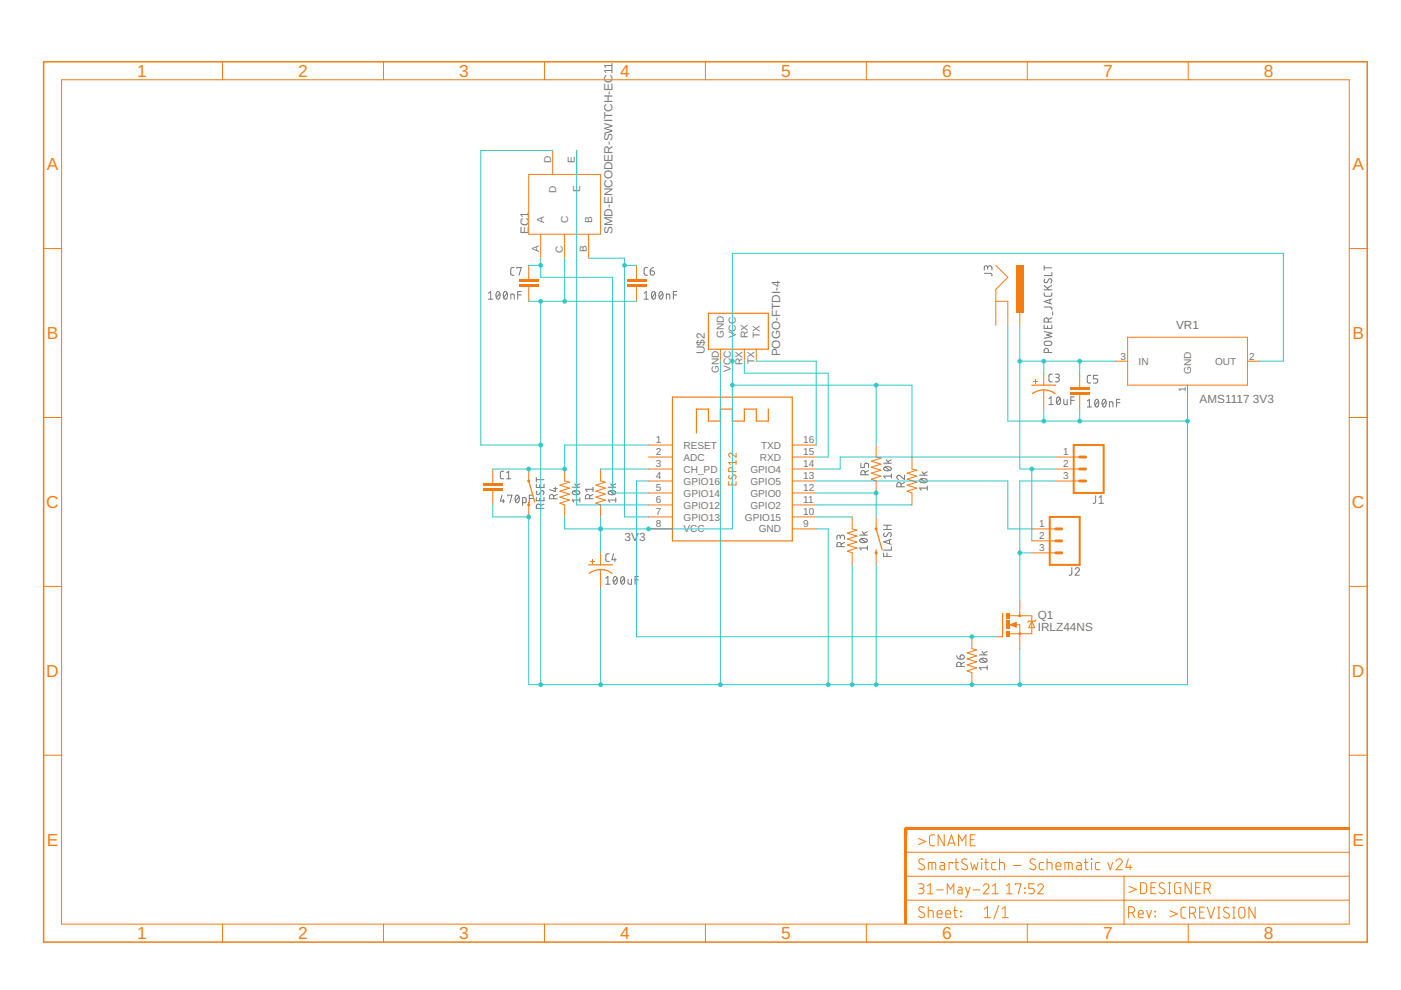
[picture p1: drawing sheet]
<svg xmlns="http://www.w3.org/2000/svg" width="297mm" height="210mm" viewBox="0 0 297 210" stroke-linecap="round" stroke-linejoin="round" font-family="sans-serif">
<g fill="none" stroke="#757575" stroke-width=".21">
<path d="M109 56.7h-.5l-.2 .4v1l.3 .3h.4M109.6 56.9v-.2h.9l-.5 1.7M137.3 56.7h-.5l-.2 .4v1l.2 .2 .5 .1M137.9 57.4h.5a.45 .45 0 0 1 .4 .6 .45 .45 0 0 1-.5 .3 .45 .45 0 0 1-.4-.4zM138.6 56.7l-.6 .3-.1 .4M208.7 58h1.4l.2 .5M209.4 56.8a.46 .46 0 0 1 .5-.5 .46 .46 0 0 1 .4 .5v.5M209.4 57.1v-.4a.36 .36 0 0 0-.4-.4 .36 .36 0 0 0-.3 .4v.6M221.4 56.3v1M221.4 56.8h1.6M221.5 59.2a.41 .41 0 0 0-.1 .6 .41 .41 0 0 0 .6 .1l.3-.6a.37 .37 0 0 1 .5-.1 .37 .37 0 0 1 .2 .5l-.2 .3M223 57.7v.7h-1.6"/>
<path d="M103.6 63.4h.9M103.6 62.2l.4-.4v1.6M105.3 61.9l.3-.1a.97 .97 0 0 1 0 1.6 1.02 1.02 0 0 1-.3-1.5zM106 62.2l-.8 .9M106.9 61.9l.1-.1a.8 .8 0 0 1 .7 .6 .8 .8 0 0 1-.2 .8l-.4 .2a1.04 1.04 0 0 1-.2-1.5zM107.5 62.2l-.7 .9M108.3 63.4v-1l.7 .1v.9M109.8 62.5h.7M110.5 61.8h-.7v1.6M136.6 62.2l.4-.4v1.6M136.6 63.4h.9M138.3 61.9l.3-.1a.97 .97 0 0 1 0 1.6 1.02 1.02 0 0 1-.3-1.5z"/>
<path d="M138.9 62.2l-.7 .9M139.9 61.9l.1-.1a.8 .8 0 0 1 .7 .6 .8 .8 0 0 1-.3 .8l-.3 .2a1.02 1.02 0 0 1-.2-1.5zM140.5 62.2l-.7 .9M141.3 63.4v-1l.7 .1v.9M142.8 62.5h.7M143.5 61.8h-.7v1.6M221.4 65.1h1.4l.2 .5M221.4 62.1v.5l.3 .2h1.1l.2-.2v-.5M221.4 68.9v.7h1.6v-.7M221.4 70.3l1.6 .4-1.1 .3 1.1 .4-1.6 .3M221.4 61.4h1.6M221.4 60.5l1 .9"/>
<path d="M221.5 72.5l1-.2a.44 .44 0 0 1 .5 .5 .44 .44 0 0 1-.5 .4l-1-.1-.1-.3zM222.1 69.1v.5M222.3 74.7v-.4a.44 .44 0 0 0-.5-.5 .44 .44 0 0 0-.4 .5v.4h1.6M222.3 68.3v-.5a.44 .44 0 0 0-.5-.4 .44 .44 0 0 0-.4 .4v.5h1.6M222.6 63.5v.8M223 67.4l-.7 .3M223 63.4l-1.6 .5 1.6 .6M223 60.5l-1 .6M223.1 79.3l-.5 .1-.2 .3v1l.2 .2 .5 .1M223.2 66.1v.7M223.7 79.3h.5a.36 .36 0 0 1 .4 .4 .36 .36 0 0 1-.4 .4h-.3M231.2 79.6h-.5l-.2 .3v1.1l.2 .2h.5"/>
<path d="M232.7 79.6h-.9v.7h.6a.46 .46 0 0 1 .3 .5 .46 .46 0 0 1-.3 .4h-.6M106.8 99.9h-.5l-.2 .4v1l.2 .2h.5M182.5 98.2v.9h.7v-.5a.46 .46 0 0 1 .5-.4 .46 .46 0 0 1 .4 .4v.5M184.1 99.8l-.7 .3M187.3 98.2h1.7M187.5 99.1a1.02 1.02 0 0 1 1.5 .3 .97 .97 0 0 1-1.7 0zM187.7 99l.9 .7M187.9 97.5l.5 .7M189 97.5l-.8 .4M222.4 84.5l.4-.3v1.6M222.4 85.8h.9M224.2 84.3l.2-.1a.97 .97 0 0 1 0 1.6 1.03 1.03 0 0 1-.2-1.5z"/>
<path d="M224.2 80.1a.46 .46 0 0 1 .4 .4 .46 .46 0 0 1-.4 .5h-.5M224.8 84.5l-.8 .9M225.6 84.7v.9l.2 .2h.5v-1.1M227 84.9h.8M227.8 84.2h-.8v1.6M230.5 85l.5-.3v1.6M230.5 86.3h.9M232.3 84.8l.2-.1a.97 .97 0 0 1 0 1.6 1.03 1.03 0 0 1-.2-1.5zM232.9 85l-.7 .9M233.8 84.8l.3-.1a.97 .97 0 0 1 0 1.6 1.03 1.03 0 0 1-.3-1.5zM234.5 85l-.8 .9M235.2 86.3v-1.1l.7 .1 .1 1"/>
<path d="M236.7 85.4h.7M237.4 84.7h-.7v1.6M106.4 105l-.3 1.2h.9M106.7 105.9v.7M107.4 101.5h.9M107.4 100.3l.4-.4v1.6M107.7 105.2v-.2h.8l-.4 1.6M109.4 105.1l.3-.1a.95 .95 0 0 1 0 1.6 1 1 0 0 1-.3-1.5zM110 105.3l-.7 .9M110.8 106.6h.6l.1-.2v-.6l-.1-.2-.6-.1v1.6M112.2 105.7h.7M112.9 105h-.7v1.6"/>
<path d="M113.7 101.3v.9M113.7 102.6v.8h1.6v-.8M113.7 105.5v.7h1.6v-.7M113.7 101.7h1.6M113.8 104.1a.41 .41 0 0 0-.1 .6 .41 .41 0 0 0 .6 .1l.4-.6a.37 .37 0 0 1 .5-.1 .37 .37 0 0 1 .1 .5l-.2 .3M114.4 102.8v.6M114.4 105.6v.6M114.6 107.8v-.5a.44 .44 0 0 0-.4-.4 .44 .44 0 0 0-.5 .4v.5h1.6M115.3 106.9l-.7 .3M117.4 105.7v-.4a.44 .44 0 0 0-.5-.5 .44 .44 0 0 0-.4 .5v.4h1.6M117.4 103.6h.7M117.8 103.3v.9l-1.3-.4"/>
<path d="M118.1 104.8l-.7 .4M121.3 103.3h1.6M121.4 104.2a1 1 0 0 1 1.5 .3 .95 .95 0 0 1-1.6 0zM121.7 104.1l.9 .7M121.9 102.6l.5 .7M122.9 106h-1.6l.4 .5M122.9 105.6v.9M122.9 102.6l-.7 .4M125 105.7v-.4a.44 .44 0 0 0-.4-.5 .44 .44 0 0 0-.5 .5v.4h1.6M125.7 104.8l-.7 .4M125.7 103.7h-1.6l.4 .5M125.7 103.3v.9"/>
<path d="M128.9 103.3h1.7M129.1 104.2a1 1 0 0 1 1.5 .3 .95 .95 0 0 1-1.7 0zM129.2 117.4l-.5 .1-.3 .3 .1 1 .2 .2h.5M129.3 104.1l.9 .7M129.5 102.6l.5 .7M130.1 117.4l-.4 1.3h.9M130.4 118.3v.7M130.6 106h-1.7l.4 .5M130.6 105.6v.9M130.6 102.6l-.8 .4M178.2 113.9a.46 .46 0 0 1 .4-.4 .46 .46 0 0 1 .5 .4v.4M178.2 114.2v-.4a.36 .36 0 0 0-.4-.3 .36 .36 0 0 0-.4 .3v.5"/>
<path d="M178.4 115.9v-.4a.46 .46 0 0 0-.5-.5 .46 .46 0 0 0-.5 .5v.4h1.7M179.1 115l-.7 .4M182.3 113.5h1.6M182.4 114.4a1.02 1.02 0 0 1 1.5 .2 .97 .97 0 0 1-1.6 0zM182.6 114.3l.9 .7M182.8 112.7l.5 .8M183.4 100.7v-.5a.46 .46 0 0 0-.4-.4 .46 .46 0 0 0-.5 .4v.5h1.6M183.9 116.2h-1.6l.3 .4M183.9 115.7v.9M183.9 112.7l-.8 .4M187.3 117.3v.7h1.7M187.3 112.3h1.7"/>
<path d="M187.3 111.4h1.7M187.5 113l-.1 .2a.38 .38 0 0 0 .1 .5 .38 .38 0 0 0 .5-.1l.3-.5a.4 .4 0 0 1 .6-.1 .4 .4 0 0 1 0 .7l-.2 .1M188.1 111.4v.9M188.1 117.3v.7M188.6 114.5v.8M189 100.9h-1.7l.4 .5M189 100.5v.9M189 115.9v.7h-1.7M189 114.3l-1.7 .6 1.7 .5M191.1 103.2v-.4a.46 .46 0 0 0-.5-.5 .46 .46 0 0 0-.5 .5v.4h1.7M191.8 100.8v.9l-.9-.8a.45 .45 0 0 0-.7 .1 .45 .45 0 0 0 .3 .7M191.8 102.3l-.7 .4"/>
<path d="M195 100.8h1.6M195.1 101.7a1.02 1.02 0 0 1 1.5 .2 .97 .97 0 0 1-1.6 0zM195.3 101.6l.9 .7M195.5 100l.5 .8M196.6 103.5h-1.6l.3 .4M196.6 103v.9M196.6 100l-.8 .4M232.3 105.1v1.4l-.5 .2M233 106.7h.9M233 105.5l.5-.4v1.6M128.4 122.6l.5-.4v1.7M128.4 123.9h.9"/>
<path d="M130.2 122.3l.3-.1a.97 .97 0 0 1 0 1.7 1.02 1.02 0 0 1-.3-1.6zM130.8 122.6l-.7 .9M131.8 122.3l.2-.1a.97 .97 0 0 1 0 1.7 1.02 1.02 0 0 1-.2-1.6zM132.4 122.6l-.7 .9M133.2 122.8v.9l.2 .2h.5v-1.1M134.6 123h.8M135.4 122.2h-.8v1.7M202.8 139l.3 .6 .5 .1M203.7 139a.46 .46 0 0 1 .7 .1 .46 .46 0 0 1-.4 .6h-.4zM207.7 138.9h1.6M207.8 139.8a1.02 1.02 0 0 1 1.5 .2 .97 .97 0 0 1-1.6 0zM208 139.7l.9 .7"/>
<path d="M208.2 138.1l.5 .8M209.3 138.1l-.8 .4M227.2 120.3v1.5l-.5 .2M227.9 120.7a.44 .44 0 0 1 .7-.3 .44 .44 0 0 1 .1 .7l-.8 .9h1M203.8 141.3v-.5a.46 .46 0 0 0-.5-.4 .46 .46 0 0 0-.5 .4v.5h1.7M204.5 140.4l-.7 .4M209.3 141.6h-1.6l.3 .4M209.3 141.1v.9"/>
</g>
<g fill="none" stroke="#f57c10" stroke-width=".21">
<path d="M194.7 187.4h.7a.48 .48 0 0 1 .5 .5 .48 .48 0 0 1-.5 .4h-.4M195.3 188.3a.58 .58 0 0 1 .6 .6 .58 .58 0 0 1-.6 .6h-.6M195.9 182.3a.58 .58 0 0 0-.9-.1 .58 .58 0 0 0 .1 .8l.7 .4a.58 .58 0 0 1 0 .9 .58 .58 0 0 1-.8 0l-.3-.2M196.6 189.5h1.2M196.6 187.9l.6-.5v2.1M196.8 184.4v-1.5l1.5 .1 .1 1.4M197.6 182.9v1.5M198.6 188.7h1.4M199.4 182.9h.6l.3 .2v1.3h-.6a.46 .46 0 0 1-.5-.5 .46 .46 0 0 1 .5-.4h.6M200.8 189.5v-2.1l.7 1.2 .7-1.2v2.1M202 183.1v-.2h-.8v1.5M202.4 182.9h.8"/>
<path d="M202.7 182.1v1.9l.1 .3 .4 .1M203.2 188.1h.6l.2 .3v1.1h-.5a.41 .41 0 0 1-.5-.4 .41 .41 0 0 1 .5-.4h.5M204.7 188.1l.5 1.4M205 182.3a.58 .58 0 0 0-.9-.1 .58 .58 0 0 0 .1 .8l.7 .4a.58 .58 0 0 1 .1 .9 .58 .58 0 0 1-.9 0l-.2-.2M205.7 188.1l-.8 2.1h-.2M205.8 182.9l.4 1.5 .4-1 .4 1 .4-1.5M206.3 188.7h1.5M208 182.1l.2 .1zM208.1 182.9v1.5M208.5 187.9a.58 .58 0 0 1 .8-.5 .58 .58 0 0 1 .2 .9l-1 1.2h1.2M208.7 192.7l.7-.5v2.4M208.7 194.6h1.3"/>
<path d="M208.8 182.9h.7M209 182.1v1.9l.1 .3 .4 .1M210.4 189.5h1.2M210.4 187.9l.6-.5v2.1M211.2 182.9h-.7l-.3 .3 .2 1.1 .8 .1M211.8 192l-1.1 2.8M211.9 182.9l.9 .1 .2 1.4M211.9 182.1v2.3M212.5 194.6h1.3M212.5 192.7l.6-.5v2.4M213.4 189.5h1.1M213.4 187.9l.6-.5v2.1"/>
<path d="M214.9 183.5h1.6M215.3 187.6v-.2h1.2l-.6 2.1M217.2 188.3l.1 .1zM217.2 189.2l.1 .1zM219.3 187.4h-1.2v.9h.7a.59 .59 0 0 1 .5 .6 .59 .59 0 0 1-.5 .6h-.7M219.5 182.3a.58 .58 0 0 0-.9-.1 .58 .58 0 0 0 .1 .8l.7 .4a.59 .59 0 0 1 0 .9 .59 .59 0 0 1-.9 0l-.2-.2M220 187.9a.58 .58 0 0 1 .9-.5 .58 .58 0 0 1 .1 .9l-1 1.2h1.2M221.3 182.9h-.7l-.3 .3 .2 1.1 .8 .1M222 182.9l.9 .1 .2 1.4M222 182.1v2.3M223.9 183.6h1a.55 .55 0 0 0-.3-.7 .55 .55 0 0 0-.7 .5l.1 .9 .9 .1M225.8 184.4v-1.5l1.4 .1 .1 1.4"/>
<path d="M226.6 182.9v1.5M228.3 182.9h.7l.2 .3v1.2h-.6a.46 .46 0 0 1-.4-.5 .46 .46 0 0 1 .4-.4h.6M229.9 182.9h.8M230.2 182.1v2.1l.5 .2M231.4 182.1l.1 .1zM231.4 182.9v1.5M233.2 182.9h-.7l-.3 .3 .1 1.1 .9 .1M234.9 182.9l.5 1.5 .5-1.5M236.6 182.6a.64 .64 0 0 1 .9-.5 .64 .64 0 0 1 .2 1l-1.1 1.3h1.3M239.2 182.1l-.5 1.8h1.3M239.6 183.4v1"/>
</g>
<g fill="#f57c10">
<path d="M191.8 175.6h.6v20.3h-.6z" fill-rule="evenodd"/>
<path d="M192.1 175.3h94v.6h-94z" fill-rule="evenodd"/>
</g>
<g fill="#f57c10">
<path d="M191.8 175.6h.6v20.3h-.6zM191.8 175.6v20.3h.6v-20.3z"/>
<path d="M192.1 175.3h94v.6h-94zM192.1 175.3v.6h94v-.6z"/>
</g>
<g fill="none" stroke="#f57c10" stroke-width=".21">
<path d="M13.1 16.9h273v179h-273zM47.2 13.1v3.8M81.3 13.1v3.8M115.4 13.1v3.8M149.6 13.1v3.8M183.7 13.1v3.8M217.8 13.1v3.8M251.9 13.1v3.8M9.2 52.7h3.9M211.1 56.3l2.6 2.5-2.6 2.5v5.1M286.1 52.7h3.8M211.1 63.9h2.6v2.5"/>
<path d="M9.2 88.5h3.9M137.5 96.9h5.1M137.5 99.4h5.1M137.5 94.4h5.1M155.4 100v-.5a.43 .43 0 0 0-.5-.4 .43 .43 0 0 0-.4 .4v.5h1.6M156.1 96.1v.8l-.9-.7a.43 .43 0 0 0-.7 .1 .43 .43 0 0 0 .3 .6M156.1 97.6v.9M156.1 98.1h-1.6l.3 .4M168 96.9h5.1M168 99.4h5.1M168 94.4h5.1M223.8 96.9h5.1"/>
<path d="M223.8 99.4h5.1M286.1 88.5h3.8M137.5 102h5.1M137.5 112.1h5.1M137.5 104.5h5.1M137.5 107.1h5.1M137.5 109.6h5.1M154.5 102.1v.7h1.6v-.7M154.6 100.8l-.1 .5 .3 .2h.3l.3-.6a.39 .39 0 0 1 .6-.1 .39 .39 0 0 1 0 .6l-.1 .2M155.2 102.3v.5M168 102h5.1M168 112.1h5.1"/>
<path d="M168 104.5h5.1M168 107.1h5.1M168 109.6h5.1M218.8 112.1h5M218.8 114.7h5M218.8 117.2h5M223.8 102h5.1M9.2 124.3h3.9M286.1 124.3h3.8M9.2 160.1h3.9M194.7 177.8l1.6 .6-1.6 .7M198.1 177h-.7l-.3 .5 .1 1.6 .2 .2h.7"/>
<path d="M200.2 177v2.3l-1.3-2.3v2.3M200.9 179.3l.8-2.3 .8 2.3M201.1 178.8h1.2M203.2 179.3v-2.3l.8 1.3 .8-1.3v2.3M205.7 178h.8M206.8 177h-1.1v2.3h1.1M286.1 160.1h3.8M47.2 195.9v3.8M81.3 195.9v3.8M115.4 195.9v3.8M149.6 195.9v3.8M183.7 195.9v3.8"/>
<path d="M192.1 190.9h94M192.1 185.8h94M192.1 180.7h94M195.9 192.4a.58 .58 0 0 0-.9-.1 .58 .58 0 0 0 .1 .9l.7 .4a.58 .58 0 0 1 0 .9 .58 .58 0 0 1-.8-.1l-.3-.2M196.8 193l.9 .1 .2 1.5M196.8 192.2v2.4M198.7 193.8h1a.54 .54 0 0 0-.3-.8 .54 .54 0 0 0-.7 .5l.1 1 .9 .1M200.5 193.8h1a.54 .54 0 0 0-.3-.8 .54 .54 0 0 0-.7 .5l.1 1 .9 .1M202.2 193h.7M202.4 192.2v2.1l.5 .3M203.7 193.2l.1 .1zM203.7 194.2l.1 .2z"/>
<path d="M217.8 195.9v3.8M238.3 185.8v10.2M239.3 193.5h.6a.65 .65 0 0 0 .7-.6 .65 .65 0 0 0-.7-.7h-.6v2.4M239.4 187.9l1.5 .7-1.5 .6M240.1 193.5l.5 1.1M241.3 193.8h1.1a.55 .55 0 0 0-.4-.8 .55 .55 0 0 0-.7 .5l.2 1 .9 .1M241.8 187.2h.9l.4 .4v1.4l-.4 .5h-.9zM243.1 193l.5 1.6 .5-1.6M244 188.2h.8M244.9 194.2l.1 .2zM244.9 193.2l.1 .1zM245.1 187.2h-1.1v2.3h1.1"/>
<path d="M246.9 187.3a.58 .58 0 0 0-.9-.1 .58 .58 0 0 0 0 .9l.7 .4a.58 .58 0 0 1 .1 .9 .58 .58 0 0 1-.9-.1l-.2-.1M247.7 187.2h.5M247.7 189.5h.5M247.9 187.2v2.3M248 193.1l1.6 .7-1.6 .6M250.3 187.2h-.9l-.3 .3-.1 1.5 .3 .4 1 .1v-1.3h-.3M251.4 192.3l-.7 .1-.3 .4 .1 1.7 .3 .1 .6 .1M251.9 195.9v3.8M252.2 193.6h.7a.65 .65 0 0 0 .6-.6 .65 .65 0 0 0-.6-.7h-.7v2.4M252.6 187.2v2.3l-1.3-2.3v2.3M253 193.6l.5 1.1M253.5 188.2h.8"/>
<path d="M254.4 193.4h.7M254.5 187.2h-1v2.3h1M255.3 188.4h.7a.65 .65 0 0 0 .6-.6 .65 .65 0 0 0-.6-.6h-.7v2.3M255.4 192.3h-1v2.4h1M256 192.3l.8 2.4 .7-2.4M256.1 188.4l.5 1.1M258.2 194.7h.5M258.2 192.3h.5M258.4 192.3v2.4M260.5 192.5a.58 .58 0 0 0-.8-.1 .58 .58 0 0 0 0 .9l.7 .4a.58 .58 0 0 1 .1 .9 .58 .58 0 0 1-.9-.1l-.2-.1M261.4 194.7h.5M261.4 192.3h.5"/>
<path d="M261.6 192.3v2.4M262.8 192.6a.66 .66 0 0 1 .7-.2 .66 .66 0 0 1 .4 .6v1a.66 .66 0 0 1-.6 .7 .66 .66 0 0 1-.7-.7zM266.1 192.3v2.4l-1.3-2.4v2.4"/>
</g>
<path d="M228.9 99.4h1.3M228.9 96.9h1.3M223.8 117.2h1.3M223.8 114.7h1.3M223.8 112.1h1.3M228.9 102h1.3M193.4 175.6h-1.3v1.3" fill="none" stroke="#f57c10" stroke-width=".61"/>
<path d="M9.2 13.1h280.7v186.6h-280.7z" fill="none" stroke="#f57c10" stroke-width=".32"/>
<path d="M227.6 94.4h6.4v10.1h-6.4zM222.6 109.6h6.3v10.2h-6.3z" fill="none" stroke="#f57c10" stroke-width=".42"/>
<path d="M142.6 84.2h25.4v30.5h-25.4zM162.9 86.7v2.6h-2.5v-2.6h-2.6v2.6h-2.5v-2.6h-2.6v2.6h-2.5v-2.6h-2.5v5.1" fill="none" stroke="#f57c10" stroke-width=".25"/>
<path d="M215.5 56.3h1.5v10.1h-1.5z" fill-rule="evenodd" fill="#f57c10"/>
<path d="M215.5 56.3h1.5v10.1h-1.5zM215.5 56.3v10.1h1.5v-10.1z" fill="#f57c10"/>
<g fill="none" stroke="#f57c10" stroke-width=".21">
<path d="M112.1 37h15.2v12.7h-15.2zM117.2 31.9v5.1M122.3 31.9v5.1M114.6 49.7v5M119.7 49.7v5M124.8 49.7v5M211.1 66.4v2.6M213.7 66.4v2.6M216.2 66.4v2.6M236.5 76.6h2.6M239.1 71.5h25.4v10.2h-25.4zM264.5 76.6h2.5"/>
<path d="M127.3 99.4v2.6l1.1 .2-2.1 .7 2.1 .6-2.1 .6 2.1 .7-2.1 .6 2.1 .6-2.1 .7 1 .4v2.5M193.4 96.9v2.5l1 .3-2.1 .6 2.1 .7-2.1 .6 2.1 .6-2.1 .7 2.1 .6-2.1 .6 1.1 .4v2.6M251.8 81.7v2.5M104.5 102v.5M104.5 104v.5M180.7 109.6v2.5l1 .3-2 .6 2 .7-2 .6 2 .6-2 .7 2 .6-2 .6 1 .4v2.6"/>
</g>
<g fill="#f57c10">
<path d="M102.4 103.5h4.1v.5h-4.1z" fill-rule="evenodd"/>
<path d="M102.4 102.5h4.1v.5h-4.1z" fill-rule="evenodd"/>
</g>
<g fill="#f57c10">
<path d="M102.4 103.5h4.1v.5h-4.1zM102.4 103.5v.5h4.1v-.5z"/>
<path d="M102.4 102.5h4.1v.5h-4.1zM102.4 102.5v.5h4.1v-.5z"/>
</g>
<path d="M104.5 99.4v2.6M104.5 104.5v2.6" fill="none" stroke="#f57c10" stroke-width=".21"/>
<path d="M112.1 106.4v.7M112.1 102l1.3 4.4" fill="none" stroke="#f57c10" stroke-width=".25"/>
<g fill="#f57c10">
<circle cx="112.1" cy="102" r=".33"/>
<circle cx="112.1" cy="107.1" r=".33"/>
</g>
<g fill="#f57c10">
<path d="M111.8 102a.33 .33 0 0 1 .6 0 .33 .33 0 0 1-.6 0zM111.8 102a.33 .33 0 0 0 .6 0 .33 .33 0 0 0-.6 0z"/>
<path d="M111.8 107.1a.33 .33 0 0 1 .6 0 .33 .33 0 0 1-.6 0zM111.8 107.1a.33 .33 0 0 0 .6 0 .33 .33 0 0 0-.6 0z"/>
</g>
<path d="M112.1 99.4v2.6M119.7 99.4v2.6l1 .2-2 .7 2 .6-2 .6 2 .7-2 .6 2 .6-2 .7 1 .4v2.5M112.1 107.1v2.5" fill="none" stroke="#f57c10" stroke-width=".21"/>
<path d="M185.8 116.6v.6M185.8 112.1l1.2 4.5" fill="none" stroke="#f57c10" stroke-width=".25"/>
<g fill="#f57c10">
<circle cx="185.8" cy="112.1" r=".33"/>
<circle cx="185.8" cy="117.2" r=".33"/>
</g>
<g fill="#f57c10">
<path d="M185.4 112.1a.35 .35 0 0 1 .7 0 .35 .35 0 0 1-.7 0zM185.4 112.1a.35 .35 0 0 0 .7 0 .35 .35 0 0 0-.7 0z"/>
<path d="M185.4 117.2a.35 .35 0 0 1 .7 0 .35 .35 0 0 1-.7 0zM185.4 117.2a.35 .35 0 0 0 .7 0 .35 .35 0 0 0-.7 0z"/>
</g>
<path d="M185.8 94.4v2.5l1 .3-2.1 .6 2.1 .6-2.1 .7 2.1 .6-2.1 .6 2.1 .7-2.1 .6 1.1 .4v2.5M185.8 109.6v2.5M185.8 117.2v2.6M127.3 120.8v1.5" fill="none" stroke="#f57c10" stroke-width=".21"/>
<path d="M124.8 119.8h5.1" fill="none" stroke="#f57c10" stroke-width=".25"/>
<g fill="#f57c10">
<path d="M127.3 120.6l1.4 .2 1.2 .7-.1 .2-1.4-.7-1.1-.1z" fill-rule="evenodd"/>
<path d="M124.8 121.5l1.2-.6 1.3-.3v.3l-1 .1-1.4 .7z" fill-rule="evenodd"/>
<path d="M125.1 119h.9v.1h-.9z" fill-rule="evenodd"/>
<path d="M125.5 118.6h.1v.9h-.1z" fill-rule="evenodd"/>
</g>
<g fill="#f57c10">
<path d="M127.3 120.6h.3a3.9 3.9 0 0 1 2.3 .9l-.1 .2-1.4-.7-1.1-.1zM127.3 120.6v.3l1.1 .1 1.4 .7 .1-.2-1.2-.7z"/>
<path d="M124.8 121.5a3.9 3.9 0 0 1 2.5-.9v.3l-1 .1-1.4 .7zM124.8 121.5l.1 .2 1.4-.7 1-.1v-.3l-1.3 .3z"/>
<path d="M125.1 119h.9v.1h-.9zM125.1 119v.1h.9v-.1z"/>
<path d="M125.5 118.6h.1v.9h-.1zM125.5 118.6v.9h.1v-.9z"/>
</g>
<g fill="none" stroke="#f57c10" stroke-width=".21">
<path d="M152.7 74v2.6M155.3 74v2.6M157.8 74v2.6M160.4 74v2.6M127.3 117.2v2.6M127.3 122.3v2.5M206.1 135v2.5l1 .3-2.1 .6 2.1 .7-2.1 .6 2.1 .6-2.1 .7 2.1 .6-2.1 .6 1.1 .4v2.6M211.1 135h1.5M214.2 132.5l1.3-.5v1zM214.2 130.6h4.6v3.8h-4.6M215.3 132.5h.9v2.5M216.2 129.9v.7"/>
<path d="M218.8 131.7l.6 1.4h-1.3zM219.6 131.4l-.2 .3h-1.3l-.2 .3"/>
</g>
<path d="M150.2 66.4h12.7v7.6h-12.7zM212.6 130v5" fill="none" stroke="#f57c10" stroke-width=".25"/>
<path d="M215.3 132.2l-.9 .3 .9 .2v-.2h-.2" fill="none" stroke="#f57c10" stroke-width=".32"/>
<g fill="#f57c10">
<path d="M213.4 133.7h.8v1.3h-.8z" fill-rule="evenodd"/>
<path d="M213.4 129.9h.8v1.3h-.8z" fill-rule="evenodd"/>
<path d="M213.4 131.6h.8v1.7h-.8z" fill-rule="evenodd"/>
<circle cx="216.2" cy="134.4" r=".33"/>
<circle cx="216.2" cy="130.5" r=".33"/>
</g>
<g fill="#f57c10">
<path d="M215.9 134.4a.35 .35 0 0 1 .7 0 .35 .35 0 0 1-.7 0zM215.9 134.4a.35 .35 0 0 0 .7 0 .35 .35 0 0 0-.7 0z"/>
<path d="M215.9 130.5a.35 .35 0 0 1 .7 0 .35 .35 0 0 1-.7 0zM215.9 130.5a.35 .35 0 0 0 .7 0 .35 .35 0 0 0-.7 0z"/>
<path d="M213.4 133.7h.8v1.3h-.8zM213.4 133.7v1.3h.8v-1.3z"/>
<path d="M213.4 129.9h.8v1.3h-.8zM213.4 129.9v1.3h.8v-1.3z"/>
<path d="M213.4 131.6h.8v1.8h-.8zM213.4 131.6v1.7h.8v-1.7z"/>
</g>
<path d="M228.9 81.7v.5M228.9 83.7v.5M216.2 127.4v2.5M216.2 135v2.5" fill="none" stroke="#f57c10" stroke-width=".21"/>
<g fill="#f57c10">
<path d="M226.9 83.2h4v.5h-4z" fill-rule="evenodd"/>
<path d="M226.9 82.2h4v.5h-4z" fill-rule="evenodd"/>
</g>
<g fill="#f57c10">
<path d="M226.9 83.2h4l.1 .5h-4.1zM226.9 83.2v.5h4v-.5z"/>
<path d="M226.9 82.2h4l.1 .5h-4.1zM226.9 82.2v.5h4v-.5z"/>
</g>
<path d="M228.9 79.1v2.6M221.3 82.7v1.5M228.9 84.2v2.5" fill="none" stroke="#f57c10" stroke-width=".21"/>
<path d="M218.8 81.7h5" fill="none" stroke="#f57c10" stroke-width=".25"/>
<g fill="#f57c10">
<path d="M221.3 82.5l1.4 .3 1.2 .6-.2 .2-1.4-.7-1-.1z" fill-rule="evenodd"/>
<path d="M218.8 83.4l1.2-.6 1.3-.3v.3l-1 .1-1.4 .7z" fill-rule="evenodd"/>
<path d="M219.1 80.9h.8v.1h-.8z" fill-rule="evenodd"/>
<path d="M219.4 80.5h.2v.9h-.2z" fill-rule="evenodd"/>
</g>
<g fill="#f57c10">
<path d="M221.3 82.5h.3a4.5 4.5 0 0 1 2.3 .9l-.2 .2-1.4-.7-1-.1zM221.3 82.5v.3l1 .1 1.4 .7 .2-.2-1.2-.6z"/>
<path d="M218.8 83.4a4.3 4.3 0 0 1 2.5-.9v.3l-1 .1-1.4 .7zM218.8 83.4l.1 .2 1.4-.7 1-.1v-.3l-1.3 .3z"/>
<path d="M219.1 80.9h.8v.1h-.8zM219.1 80.9v.1h.8v-.1z"/>
<path d="M219.4 80.5h.2v.9h-.2zM219.4 80.5v.9h.2v-.9z"/>
</g>
<path d="M135 58.8v.5M135 60.8v.5M221.3 79.1v2.6M221.3 84.2v2.5" fill="none" stroke="#f57c10" stroke-width=".21"/>
<g fill="#f57c10">
<path d="M132.9 60.3h4.1v.5h-4.1z" fill-rule="evenodd"/>
<path d="M132.9 59.3h4.1v.5h-4.1z" fill-rule="evenodd"/>
</g>
<g fill="#f57c10">
<path d="M132.9 60.3h4.1v.5h-4.1zM132.9 60.3v.5h4.1v-.5z"/>
<path d="M132.9 59.3h4.1v.5h-4.1zM132.9 59.3v.5h4.1v-.5z"/>
</g>
<path d="M112.1 58.8v.5M135 56.3v2.5M112.1 60.8v.5M135 61.3v2.6" fill="none" stroke="#f57c10" stroke-width=".21"/>
<g fill="#f57c10">
<path d="M110.1 60.3h4v.5h-4z" fill-rule="evenodd"/>
<path d="M110.1 59.3h4v.5h-4z" fill-rule="evenodd"/>
</g>
<g fill="#f57c10">
<path d="M110.1 60.3h4v.5h-4zM110.1 60.3v.5h4v-.5z"/>
<path d="M110.1 59.3h4v.5h-4zM110.1 59.3v.5h4v-.5z"/>
</g>
<path d="M112.1 56.3v2.5M112.1 61.3v2.6" fill="none" stroke="#f57c10" stroke-width=".21"/>
<path d="M112.1 109.6v35.6h68.6M127.3 124.8v20.4" fill="none" stroke="#32c8c8" stroke-width=".21"/>
<circle cx="127.3" cy="145.2" r=".51" fill="#32c8c8"/>
<path d="M126.8 145.2a.51 .51 0 0 1 1 0 .51 .51 0 0 1-1 0zM126.8 145.2a.51 .51 0 0 0 1 0 .51 .51 0 0 0-1 0z" fill="#32c8c8"/>
<path d="M104.5 107.1v2.5h7.6" fill="none" stroke="#32c8c8" stroke-width=".21"/>
<circle cx="112.1" cy="109.6" r=".51" fill="#32c8c8"/>
<path d="M111.6 109.6a.51 .51 0 0 1 1 0 .51 .51 0 0 1-1 0zM111.6 109.6a.51 .51 0 0 0 1 0 .51 .51 0 0 0-1 0z" fill="#32c8c8"/>
<path d="M173.1 112.1h2.5v33.1M180.7 119.8v25.4" fill="none" stroke="#32c8c8" stroke-width=".21"/>
<circle cx="175.6" cy="145.2" r=".51" fill="#32c8c8"/>
<path d="M175.1 145.2a.51 .51 0 0 1 1 0 .51 .51 0 0 1-1 0zM175.1 145.2a.51 .51 0 0 0 1 0 .51 .51 0 0 0-1 0z" fill="#32c8c8"/>
<path d="M185.8 119.8v25.4h-5.1" fill="none" stroke="#32c8c8" stroke-width=".21"/>
<circle cx="180.7" cy="145.2" r=".51" fill="#32c8c8"/>
<path d="M180.2 145.2a.51 .51 0 0 1 1 0 .51 .51 0 0 1-1 0zM180.2 145.2a.51 .51 0 0 0 1 0 .51 .51 0 0 0-1 0z" fill="#32c8c8"/>
<path d="M152.7 76.6v68.6" fill="none" stroke="#32c8c8" stroke-width=".21"/>
<circle cx="152.7" cy="145.2" r=".51" fill="#32c8c8"/>
<path d="M152.2 145.2a.51 .51 0 0 1 1 0 .51 .51 0 0 1-1 0zM152.2 145.2a.51 .51 0 0 0 1 0 .51 .51 0 0 0-1 0z" fill="#32c8c8"/>
<path d="M206.1 145.2h10.1" fill="none" stroke="#32c8c8" stroke-width=".21"/>
<circle cx="185.8" cy="145.2" r=".51" fill="#32c8c8"/>
<path d="M185.2 145.2a.55 .55 0 0 1 1.1 0 .55 .55 0 0 1-1.1 0zM185.3 145.2a.51 .51 0 0 0 1 0 .51 .51 0 0 0-1 0z" fill="#32c8c8"/>
<path d="M216.2 137.5v7.7M185.8 145.2h20.3" fill="none" stroke="#32c8c8" stroke-width=".21"/>
<circle cx="206.1" cy="145.2" r=".51" fill="#32c8c8"/>
<path d="M205.5 145.2a.55 .55 0 0 1 1.1 0 .55 .55 0 0 1-1.1 0zM205.6 145.2a.51 .51 0 0 0 1 0 .51 .51 0 0 0-1 0z" fill="#32c8c8"/>
<path d="M213.7 69v20.3h38.1M251.8 84.2v61h-35.6" fill="none" stroke="#32c8c8" stroke-width=".21"/>
<g fill="#32c8c8">
<circle cx="251.8" cy="89.3" r=".51"/>
<circle cx="216.2" cy="145.2" r=".51"/>
</g>
<g fill="#32c8c8">
<path d="M251.3 89.3a.51 .51 0 0 1 1 0 .51 .51 0 0 1-1 0zM251.3 89.3a.51 .51 0 0 0 1 0 .51 .51 0 0 0-1 0z"/>
<path d="M215.7 145.2a.51 .51 0 0 1 1 0 .51 .51 0 0 1-1 0zM215.7 145.2a.51 .51 0 0 0 1 0 .51 .51 0 0 0-1 0z"/>
</g>
<path d="M221.3 86.7v2.6" fill="none" stroke="#32c8c8" stroke-width=".21"/>
<circle cx="221.3" cy="89.3" r=".51" fill="#32c8c8"/>
<path d="M220.8 89.3a.51 .51 0 0 1 1 0 .51 .51 0 0 1-1 0zM220.8 89.3a.51 .51 0 0 0 1 0 .51 .51 0 0 0-1 0z" fill="#32c8c8"/>
<path d="M228.9 86.7v2.6" fill="none" stroke="#32c8c8" stroke-width=".21"/>
<circle cx="228.9" cy="89.3" r=".51" fill="#32c8c8"/>
<path d="M228.4 89.3a.51 .51 0 0 1 1 0 .51 .51 0 0 1-1 0zM228.4 89.3a.51 .51 0 0 0 1 0 .51 .51 0 0 0-1 0z" fill="#32c8c8"/>
<path d="M119.7 54.7v9.2M112.1 63.9h22.9" fill="none" stroke="#32c8c8" stroke-width=".21"/>
<circle cx="119.7" cy="63.9" r=".51" fill="#32c8c8"/>
<path d="M119.2 63.9a.51 .51 0 0 1 1 0 .51 .51 0 0 1-1 0zM119.2 63.9a.51 .51 0 0 0 1 0 .51 .51 0 0 0-1 0z" fill="#32c8c8"/>
<path d="M114.6 63.9v30.5" fill="none" stroke="#32c8c8" stroke-width=".21"/>
<g fill="#32c8c8">
<circle cx="114.6" cy="63.9" r=".51"/>
<circle cx="114.6" cy="145.2" r=".51"/>
</g>
<g fill="#32c8c8">
<path d="M114.1 63.9a.51 .51 0 0 1 1 0 .51 .51 0 0 1-1 0zM114.1 63.9a.51 .51 0 0 0 1 0 .51 .51 0 0 0-1 0z"/>
<path d="M114.1 145.2a.51 .51 0 0 1 1 0 .51 .51 0 0 1-1 0zM114.1 145.2a.51 .51 0 0 0 1 0 .51 .51 0 0 0-1 0z"/>
</g>
<path d="M117.2 31.9h-15.3v62.5h12.7v50.8" fill="none" stroke="#32c8c8" stroke-width=".21"/>
<circle cx="114.6" cy="94.4" r=".51" fill="#32c8c8"/>
<path d="M114.1 94.4a.51 .51 0 0 1 1 0 .51 .51 0 0 1-1 0zM114.1 94.4a.51 .51 0 0 0 1 0 .51 .51 0 0 0-1 0z" fill="#32c8c8"/>
<path d="M127.3 99.4h10.2" fill="none" stroke="#32c8c8" stroke-width=".21"/>
<circle cx="137.5" cy="112.1" r=".51" fill="#32c8c8"/>
<path d="M137 112.1a.51 .51 0 0 1 1 0 .51 .51 0 0 1-1 0zM137 112.1a.51 .51 0 0 0 1 0 .51 .51 0 0 0-1 0z" fill="#32c8c8"/>
<path d="M127.3 109.6v2.5h10.2" fill="none" stroke="#32c8c8" stroke-width=".21"/>
<circle cx="127.3" cy="112.1" r=".51" fill="#32c8c8"/>
<path d="M126.8 112.1a.51 .51 0 0 1 1 0 .51 .51 0 0 1-1 0zM126.8 112.1a.51 .51 0 0 0 1 0 .51 .51 0 0 0-1 0z" fill="#32c8c8"/>
<path d="M127.3 112.1v5.1" fill="none" stroke="#32c8c8" stroke-width=".21"/>
<circle cx="127.3" cy="112.1" r=".51" fill="#32c8c8"/>
<path d="M126.8 112.1a.51 .51 0 0 1 1 0 .51 .51 0 0 1-1 0zM126.8 112.1a.51 .51 0 0 0 1 0 .51 .51 0 0 0-1 0z" fill="#32c8c8"/>
<path d="M155.3 76.6v35.5h-17.8M155.3 81.7h30.5v12.7M119.7 109.6v2.5h7.6" fill="none" stroke="#32c8c8" stroke-width=".21"/>
<circle cx="155.3" cy="81.7" r=".51" fill="#32c8c8"/>
<path d="M154.8 81.7a.51 .51 0 0 1 1 0 .51 .51 0 0 1-1 0zM154.8 81.7a.51 .51 0 0 0 1 0 .51 .51 0 0 0-1 0z" fill="#32c8c8"/>
<path d="M185.8 81.7h7.6v15.2" fill="none" stroke="#32c8c8" stroke-width=".21"/>
<circle cx="185.8" cy="81.7" r=".51" fill="#32c8c8"/>
<path d="M185.2 81.7a.55 .55 0 0 1 1.1 0 .55 .55 0 0 1-1.1 0zM185.3 81.7a.51 .51 0 0 0 1 0 .51 .51 0 0 0-1 0z" fill="#32c8c8"/>
<path d="M155.3 76.6v-22.9h116.8v22.9h-5.1" fill="none" stroke="#32c8c8" stroke-width=".21"/>
<circle cx="155.3" cy="76.6" r=".51" fill="#32c8c8"/>
<path d="M154.8 76.6a.51 .51 0 0 1 1 0 .51 .51 0 0 1-1 0zM154.8 76.6a.51 .51 0 0 0 1 0 .51 .51 0 0 0-1 0z" fill="#32c8c8"/>
<path d="M104.5 99.4h7.6M137.5 94.4h-17.8v5" fill="none" stroke="#32c8c8" stroke-width=".21"/>
<circle cx="112.1" cy="99.4" r=".51" fill="#32c8c8"/>
<path d="M111.6 99.4a.51 .51 0 0 1 1 0 .51 .51 0 0 1-1 0zM111.6 99.4a.51 .51 0 0 0 1 0 .51 .51 0 0 0-1 0z" fill="#32c8c8"/>
<path d="M112.1 99.4h7.6" fill="none" stroke="#32c8c8" stroke-width=".21"/>
<circle cx="119.7" cy="99.4" r=".51" fill="#32c8c8"/>
<path d="M119.2 99.4a.51 .51 0 0 1 1 0 .51 .51 0 0 1-1 0zM119.2 99.4a.51 .51 0 0 0 1 0 .51 .51 0 0 0-1 0z" fill="#32c8c8"/>
<path d="M173.1 109.6h7.6M173.1 107.1h20.3M173.1 104.5h12.7v5.1" fill="none" stroke="#32c8c8" stroke-width=".21"/>
<circle cx="185.8" cy="104.5" r=".51" fill="#32c8c8"/>
<path d="M185.2 104.5a.55 .55 0 0 1 1.1 0 .55 .55 0 0 1-1.1 0zM185.3 104.5a.51 .51 0 0 0 1 0 .51 .51 0 0 0-1 0z" fill="#32c8c8"/>
<path d="M157.8 76.6v2.5h17.8v17.8h-2.5M160.4 76.6h12.7v17.8M223.8 96.9h-45.7v2.5h-5M173.1 102h40.6v10.1h5.1M216.2 117.2h2.6M223.8 102h-7.6v25.4" fill="none" stroke="#32c8c8" stroke-width=".21"/>
<circle cx="216.2" cy="117.2" r=".51" fill="#32c8c8"/>
<path d="M215.7 117.2a.51 .51 0 0 1 1 0 .51 .51 0 0 1-1 0zM215.7 117.2a.51 .51 0 0 0 1 0 .51 .51 0 0 0-1 0z" fill="#32c8c8"/>
<path d="M206.1 135h5" fill="none" stroke="#32c8c8" stroke-width=".21"/>
<circle cx="206.1" cy="135" r=".51" fill="#32c8c8"/>
<path d="M205.5 135a.55 .55 0 0 1 1.1 0 .55 .55 0 0 1-1.1 0zM205.6 135a.51 .51 0 0 0 1 0 .51 .51 0 0 0-1 0z" fill="#32c8c8"/>
<path d="M216.2 69v30.4h2.6M216.2 76.6h20.3M137.5 102h-2.5v33h71.1" fill="none" stroke="#32c8c8" stroke-width=".21"/>
<circle cx="216.2" cy="76.6" r=".51" fill="#32c8c8"/>
<path d="M215.7 76.6a.51 .51 0 0 1 1 0 .51 .51 0 0 1-1 0zM215.7 76.6a.51 .51 0 0 0 1 0 .51 .51 0 0 0-1 0z" fill="#32c8c8"/>
<path d="M223.8 99.4h-5v15.3" fill="none" stroke="#32c8c8" stroke-width=".21"/>
<circle cx="218.8" cy="99.4" r=".51" fill="#32c8c8"/>
<path d="M218.2 99.4a.55 .55 0 0 1 1.1 0 .55 .55 0 0 1-1.1 0zM218.3 99.4a.51 .51 0 0 0 1 0 .51 .51 0 0 0-1 0z" fill="#32c8c8"/>
<path d="M221.3 76.6v2.5" fill="none" stroke="#32c8c8" stroke-width=".21"/>
<circle cx="221.3" cy="76.6" r=".51" fill="#32c8c8"/>
<path d="M220.8 76.6a.51 .51 0 0 1 1 0 .51 .51 0 0 1-1 0zM220.8 76.6a.51 .51 0 0 0 1 0 .51 .51 0 0 0-1 0z" fill="#32c8c8"/>
<path d="M228.9 76.6v2.5" fill="none" stroke="#32c8c8" stroke-width=".21"/>
<circle cx="228.9" cy="76.6" r=".51" fill="#32c8c8"/>
<path d="M228.4 76.6a.51 .51 0 0 1 1 0 .51 .51 0 0 1-1 0zM228.4 76.6a.51 .51 0 0 0 1 0 .51 .51 0 0 0-1 0z" fill="#32c8c8"/>
<path d="M112.1 56.3h2.5M114.6 54.7v4.1h15.3v45.7h7.6" fill="none" stroke="#32c8c8" stroke-width=".21"/>
<circle cx="114.6" cy="56.3" r=".51" fill="#32c8c8"/>
<path d="M114.1 56.3a.51 .51 0 0 1 1 0 .51 .51 0 0 1-1 0zM114.1 56.3a.51 .51 0 0 0 1 0 .51 .51 0 0 0-1 0z" fill="#32c8c8"/>
<path d="M122.3 31.9v75.2h15.2M124.8 54.7h7.6v54.9h5.1M132.4 56.3h2.6" fill="none" stroke="#32c8c8" stroke-width=".21"/>
<circle cx="132.4" cy="56.3" r=".51" fill="#32c8c8"/>
<path d="M131.9 56.3a.51 .51 0 0 1 1 0 .51 .51 0 0 1-1 0zM131.9 56.3a.51 .51 0 0 0 1 0 .51 .51 0 0 0-1 0z" fill="#32c8c8"/>
<g font-size="3.7" fill="#f57c10">
<text x="29.1" y="16.3">1</text>
<text x="63.2" y="16.3">2</text>
<text x="97.4" y="16.3">3</text>
<text x="131.5" y="16.3">4</text>
<text x="165.6" y="16.3">5</text>
<text x="199.7" y="16.3">6</text>
<text x="233.9" y="16.3">7</text>
<text x="268" y="16.3">8</text>
<text x="9.9" y="36.1">A</text>
<text x="286.7" y="36.1">A</text>
<text x="9.9" y="71.9">B</text>
<text x="286.7" y="71.9">B</text>
<text x="9.8" y="107.7">C</text>
<text x="286.6" y="107.7">C</text>
<text x="9.8" y="143.5">D</text>
<text x="286.6" y="143.5">D</text>
<text x="9.9" y="179.3">E</text>
<text x="286.7" y="179.3">E</text>
<text x="29.1" y="199.1">1</text>
<text x="63.2" y="199.1">2</text>
<text x="97.4" y="199.1">3</text>
<text x="131.5" y="199.1">4</text>
<text x="165.6" y="199.1">5</text>
<text x="199.7" y="199.1">6</text>
<text x="233.9" y="199.1">7</text>
<text x="268" y="199.1">8</text>
</g>
<g font-size="2.5" fill="#757575">
<text x="112.1" y="49.7" transform="rotate(-90 112.1 49.7)">EC1</text>
<text x="129.9" y="49.7" transform="rotate(-90 129.9 49.7)">SMD-ENCODER-SWITCH-EC11</text>
<text x="249.3" y="69.9">VR1</text>
<text x="149.4" y="75.1" transform="rotate(-90 149.4 75.1)">U$2</text>
<text x="165.4" y="75.6" transform="rotate(-90 165.4 75.6)">POGO-FTDI-4</text>
<text x="254.3" y="85.5">AMS1117</text>
<text x="265.6" y="85.5">3V3</text>
<text x="132.4" y="114.7">3V</text>
<text x="135.5" y="114.7">3</text>
<text x="220" y="131.2">Q1</text>
<text x="220" y="133.7">IRLZ44NS</text>
</g>
<g font-size="2.1" fill="#757575">
<text x="116.8" y="34.6" transform="rotate(-90 116.8 34.6)">D</text>
<text x="121.9" y="34.6" transform="rotate(-90 121.9 34.6)">E</text>
<text x="117.9" y="40.9" transform="rotate(-90 117.9 40.9)">D</text>
<text x="123" y="40.7" transform="rotate(-90 123 40.7)">E</text>
<text x="115.4" y="47.3" transform="rotate(-90 115.4 47.3)">A</text>
<text x="120.5" y="47.3" transform="rotate(-90 120.5 47.3)">C</text>
<text x="125.6" y="47.3" transform="rotate(-90 125.6 47.3)">B</text>
<text x="114.3" y="53.4" transform="rotate(-90 114.3 53.4)">A</text>
<text x="119.4" y="53.5" transform="rotate(-90 119.4 53.5)">C</text>
<text x="124.4" y="53.4" transform="rotate(-90 124.4 53.4)">B</text>
<text x="153.5" y="71.7" transform="rotate(-90 153.5 71.7)">GND</text>
<text x="156" y="71.7" transform="rotate(-90 156 71.7)">VCC</text>
<text x="158.6" y="71.7" transform="rotate(-90 158.6 71.7)">RX</text>
<text x="161.1" y="71.7" transform="rotate(-90 161.1 71.7)">TX</text>
<text x="157.5" y="77.4" transform="rotate(-90 157.5 77.4)">RX</text>
<text x="160" y="77.1" transform="rotate(-90 160 77.1)">TX</text>
<text x="237.5" y="76.2">3</text>
<text x="241.4" y="77.3">IN</text>
<text x="257.6" y="77.3">OUT</text>
<text x="264.8" y="76.2">2</text>
<text x="152.4" y="79.2" transform="rotate(-90 152.4 79.2)">GND</text>
<text x="154.9" y="78.9" transform="rotate(-90 154.9 78.9)">VCC</text>
<text x="251.4" y="83.2" transform="rotate(-90 251.4 83.2)">1</text>
<text x="252.5" y="79.3" transform="rotate(-90 252.5 79.3)">GND</text>
<text x="139.1" y="94">1</text>
<text x="144.9" y="95.1">RESET</text>
<text x="161.4" y="95.1">TXD</text>
<text x="170.3" y="94">16</text>
<text x="139.1" y="96.5">2</text>
<text x="139.1" y="99.1">3</text>
<text x="139.1" y="101.6">4</text>
<text x="144.9" y="97.7">ADC</text>
<text x="144.9" y="100.2">CH_PD</text>
<text x="159.1" y="100.2">GPIO4</text>
<text x="161.1" y="97.7">RXD</text>
<text x="170.3" y="101.6">13</text>
<text x="170.3" y="99.1">14</text>
<text x="170.3" y="96.5">15</text>
<text x="225.4" y="96.5">1</text>
<text x="225.4" y="99.1">2</text>
<text x="225.4" y="101.6">3</text>
<text x="139.1" y="104.2">5</text>
<text x="139.1" y="106.7">6</text>
<text x="144.9" y="102.7">GPIO16</text>
<text x="144.9" y="105.3">GPIO14</text>
<text x="144.9" y="107.8">GPIO12</text>
<text x="159.1" y="107.8">GPIO2</text>
<text x="159.1" y="105.3">GPIO0</text>
<text x="159.1" y="102.7">GPIO5</text>
<text x="170.3" y="106.7">11</text>
<text x="170.3" y="104.2">12</text>
<text x="139.1" y="109.2">7</text>
<text x="139.1" y="111.8">8</text>
<text x="144.9" y="110.4">GPIO13</text>
<text x="144.9" y="112.9">VCC</text>
<text x="157.9" y="110.4">GPIO15</text>
<text x="160.9" y="112.9">GND</text>
<text x="170.3" y="111.8">9</text>
<text x="170.3" y="109.2">10</text>
<text x="220.3" y="111.8">1</text>
<text x="220.3" y="114.3">2</text>
<text x="220.3" y="116.9">3</text>
</g>
</svg>
